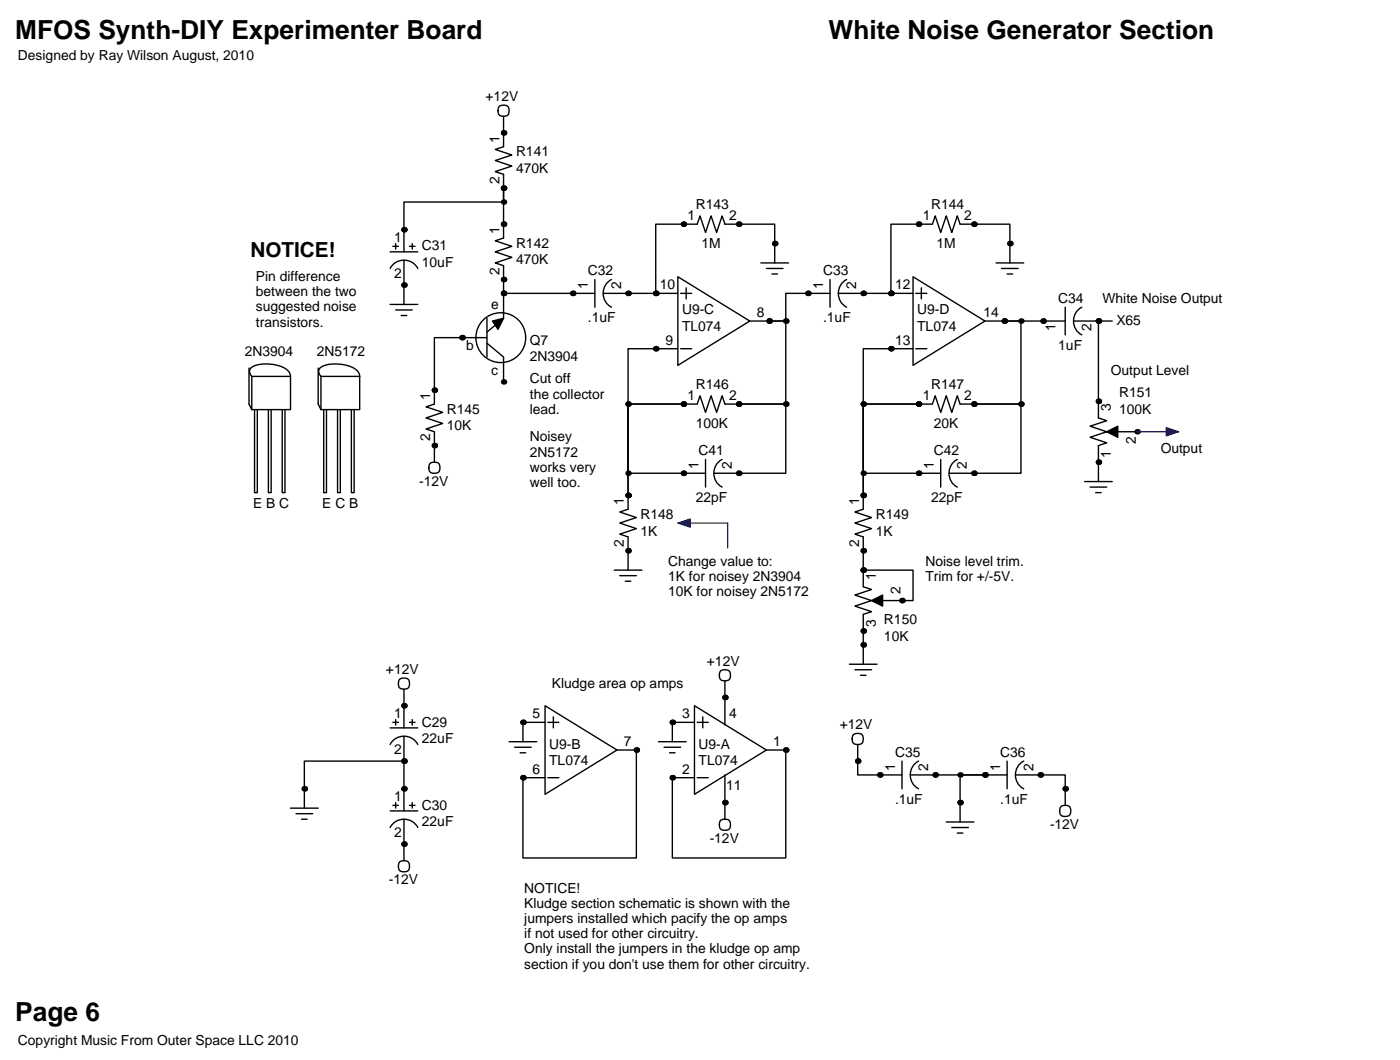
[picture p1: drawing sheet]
<svg xmlns="http://www.w3.org/2000/svg" width="257mm" height="195mm" viewBox="0 0 257 195" stroke-linecap="round" stroke-linejoin="round" font-family="sans-serif">
<g fill="none" stroke="#000" stroke-width=".25">
<path d="M91.6 19.6a1.09 1.09 0 0 1 1.4-.2 1.09 1.09 0 0 1 .4 1.3 1.09 1.09 0 0 1-1.5 .5 1.09 1.09 0 0 1-.3-1.6zM92.5 34.5v2.6h-18.3v9.1M92.5 21.3v5.6l-1.6 .5 3.1 1-3.1 1.1 3.1 1-3.1 1 1.6 .5v11.7l-1.6 .5 3.1 1-3.1 1 3.1 1-3.1 1.1 1.6 .5v9.6l-3.1 2.6M71.6 49.3a2.88 2.88 0 0 1 5.1 0M71.6 55.9h5.1M71.6 46.2h5.1M72.1 45.2h1.1M72.6 44.7v1M72.6 56.9h3.1M73.7 57.9h1M74.2 47.8v8.1M75.2 45.2h1"/>
<path d="M75.7 44.7v1M89.4 58.4v7.1M92.5 53.8h16.7M109.2 51.3v5.1M110.7 53.8h13.8M112.3 51.3a2.88 2.88 0 0 0 0 5.1M124.5 50.8l13.2 8.1-13.2 8.2zM125 53.8h2M126 52.8v2.1M137.7 58.9h3.5M139.7 48.3h5.1M140.7 49.3h3.1"/>
<path d="M141.2 58.9h3.1v15.3h-8.7M141.7 50.3h1M142.2 48.3v-7.2h-9.1l-.5-1.5-1 3.1-1-3.1-1.1 3.1-1-3.1-.5 1.5h-7.6v12.7M152.4 53.8h-8.1v5.1h-3.1M152.4 51.3v5.1M153.9 53.8h13.7M155.4 51.3a2.88 2.88 0 0 0 0 5.1M167.6 50.8l13.2 8.1-13.2 8.2zM168.1 53.8h2.1M169.2 52.8v2.1M180.8 58.9h14.8M182.9 48.3h5.1"/>
<path d="M183.9 49.3h3M184.4 58.9h3.1v15.3h-8.7M184.9 50.3h1M185.4 48.3v-7.2h-9.1l-.5-1.5-1 3.1-1.1-3.1-1 3.1-1-3.1-.5 1.5h-7.6v12.7M195.6 56.4v5.1M197.1 58.9h7.1M198.6 56.4a2.88 2.88 0 0 0 0 5.1M201.7 58.9v17.8l1.5 .5-3 1 3 1-3 1.1 3 1-1.5 .5v6.6M45.7 67.6v6.6l.5 1M46.2 69.1l-.4-.7v-.5a2.74 2.74 0 0 1 2.6-1.1 7.1 7.1 0 0 1 4.3 1.1l.5 .5 .1 .7M46.2 69.1h7.1M46.2 69.1v6.1"/>
<path d="M46.7 75.2v15.2h.5v-15.2M49.3 75.2v15.2h.5v-15.2M51.8 75.2v15.2h.5v-15.2M53.3 69.1v6.1h-7.1M58.4 67.6v6.6l.5 1M58.9 69.1l-.4-.7v-.5a2.74 2.74 0 0 1 2.6-1.1 7.1 7.1 0 0 1 4.3 1.1l.5 .5 .1 .7M58.9 69.1h7.1M58.9 69.1v6.1M59.4 75.2v15.2h.5v-15.2M62 75.2v15.2h.5v-15.2M64.5 75.2v15.2h.5v-15.2M66 69.1v6.1h-7.1"/>
<path d="M89.4 62h-9.6v12.2l-1.6 .5 3.1 1-3.1 1 3.1 1-3.1 1 1.6 .5v5.6M89.4 63l3.1 2.5v4.6M124.5 64h-9.2v26.9M125 64h2M125.5 74.2h-10.2v16.7M125.5 74.2h-10.2v12.7h14.2M125.5 74.2h2.5l.5-1.6 1 3.1 1.1-3.1 1 3.1 1-3.1 .5 1.6h2.5M135.6 74.2h8.7v12.7h-13.2M167.6 64h-9.1v26.9M168.1 64h2.1M168.7 74.2h-10.2v16.7M168.7 74.2h-10.2v12.7h14.2"/>
<path d="M168.7 74.2h2.5l.5-1.6 1 3.1 1-3.1 1.1 3.1 1-3.1 .5 1.6h2.5M178.8 74.2h8.7v12.7h-13.3M205.2 79.2h3.6M78.9 85.2a1.09 1.09 0 0 1 1.4-.3 1.09 1.09 0 0 1 .4 1.4 1.09 1.09 0 0 1-1.5 .5 1.09 1.09 0 0 1-.3-1.6zM115.3 90.9v2.6l-1.5 .5 3 1-3 1 3 1-3 1 1.5 .6v6M129.5 84.3v5.1M132.6 84.3a2.88 2.88 0 0 0 0 5.1M158.5 90.9v2.6l-1.5 .5 3 1-3 1 3 1-3 1 1.5 .6v9.1l1.5 .5-3 1 3 1-3 1.1 3 1-1.5 .5v9.1M172.7 84.3v5.1M175.8 84.3a2.88 2.88 0 0 0 0 5.1M199.1 88.4h5.1M200.2 89.4h3"/>
<path d="M201.2 90.4h1M112.8 104.6h5.1M113.8 105.7h3M114.8 106.7h1M158.5 104.6h9.1v5.6h-5.5M71.6 136.7a2.88 2.88 0 0 1 5.1 0M71.6 133.6h5.1M72.1 132.6h1.1M72.6 132.1v1M73.3 124.8a1.09 1.09 0 0 1 1.4-.3 1.09 1.09 0 0 1 .5 1.4 1.09 1.09 0 0 1-1.6 .5 1.09 1.09 0 0 1-.3-1.6zM74.2 139.7h-18.3v8.6M74.2 126.5v7.1"/>
<path d="M74.2 135.1v13.7M75.2 132.6h1M75.7 132.1v1M93.5 136.1h5.1M94.5 137.2h3M95.5 138.2h1M100.1 129.5l13.2 8.2-13.2 8.1zM100.1 132.6h-4.1v3.5M100.6 132.6h2M101.6 131.6v2M113.3 137.7h3.5v19.8h-20.8v-14.8h4.1M120.9 136.1h5.1"/>
<path d="M121.9 137.2h3.1M122.9 138.2h1.1M127.5 129.5l13.2 8.2-13.2 8.1zM127.5 132.6h-4.1v3.5M128 132.6h2M129 131.6v2M132.2 123.3a1.09 1.09 0 0 1 1.4-.3 1.09 1.09 0 0 1 .5 1.4 1.09 1.09 0 0 1-1.6 .5 1.09 1.09 0 0 1-.3-1.6zM133.1 125v8.1M140.7 137.7h3.6v19.8h-20.9v-14.8h4.1M156 121.9h5M156.6 134.9a1.09 1.09 0 0 1 1.4-.2 1.09 1.09 0 0 1 .5 1.3 1.09 1.09 0 0 1-1.6 .5 1.09 1.09 0 0 1-.3-1.6zM157 122.9h3"/>
<path d="M157.5 136.7v5.5h8.1M158 124h1M165.6 139.7v5.1M168.7 139.7a2.88 2.88 0 0 0 0 5.1M184.9 139.7v5.1M188 139.7a2.88 2.88 0 0 0 0 5.1M53.3 148.3h5.1M54.4 149.4h3M55.4 150.4h1M71.6 151.9a2.88 2.88 0 0 1 5.1 0M71.6 148.8h5.1M72.1 147.8h1.1"/>
<path d="M72.6 147.3v1M73.3 158.3a1.09 1.09 0 0 1 1.4-.2 1.09 1.09 0 0 1 .5 1.3 1.09 1.09 0 0 1-1.6 .5 1.09 1.09 0 0 1-.3-1.6zM74.2 150.4v7.6M75.2 147.8h1M75.7 147.3v1M100.6 142.7h2M128 142.7h2M132.2 150.7a1.09 1.09 0 0 1 1.4-.2 1.09 1.09 0 0 1 .5 1.3 1.09 1.09 0 0 1-1.6 .5 1.09 1.09 0 0 1-.3-1.6zM133.1 142.2v8.2M167.1 142.2h17.8M173.7 150.9h5.1M174.8 151.9h3"/>
<path d="M175.8 152.9h1M180.8 142.2h-4.5v8.7M186.4 142.2h9.2v5.6M194.7 148.2a1.09 1.09 0 0 1 1.4-.3 1.09 1.09 0 0 1 .5 1.3 1.09 1.09 0 0 1-1.6 .6 1.09 1.09 0 0 1-.3-1.6z"/>
<circle cx="92" cy="62" r="4.6"/>
</g>
<g fill="#000">
<circle cx="92.5" cy="37.1" r=".51"/>
<circle cx="92.5" cy="34.5" r=".51"/>
<circle cx="92.5" cy="24.4" r=".51"/>
<circle cx="74.2" cy="42.2" r=".51"/>
<circle cx="74.2" cy="52.3" r=".51"/>
<circle cx="92.5" cy="51.3" r=".51"/>
<circle cx="92.5" cy="41.1" r=".51"/>
<circle cx="92.5" cy="53.8" r=".51"/>
<circle cx="105.2" cy="53.8" r=".51"/>
<circle cx="115.3" cy="53.8" r=".51"/>
<circle cx="120.4" cy="53.8" r=".51"/>
<circle cx="125.5" cy="41.1" r=".51"/>
<circle cx="135.6" cy="41.1" r=".51"/>
<circle cx="141.2" cy="58.9" r=".51"/>
<circle cx="142.2" cy="44.7" r=".51"/>
<circle cx="144.3" cy="58.9" r=".51"/>
<circle cx="148.3" cy="53.8" r=".51"/>
<circle cx="158.5" cy="53.8" r=".51"/>
<circle cx="163.6" cy="53.8" r=".51"/>
<circle cx="168.7" cy="41.1" r=".51"/>
<circle cx="178.8" cy="41.1" r=".51"/>
<circle cx="184.4" cy="58.9" r=".51"/>
<circle cx="185.4" cy="44.7" r=".51"/>
<circle cx="187.5" cy="58.9" r=".51"/>
<circle cx="191.5" cy="58.9" r=".51"/>
<circle cx="201.7" cy="58.9" r=".51"/>
<circle cx="79.8" cy="71.6" r=".51"/>
<circle cx="84.8" cy="62" r=".51"/>
<circle cx="92.5" cy="70.1" r=".51"/>
<circle cx="115.3" cy="74.2" r=".51"/>
<circle cx="120.4" cy="64" r=".51"/>
<circle cx="125.5" cy="74.2" r=".51"/>
<circle cx="135.6" cy="74.2" r=".51"/>
<circle cx="144.3" cy="74.2" r=".51"/>
<circle cx="158.5" cy="74.2" r=".51"/>
<circle cx="163.6" cy="64" r=".51"/>
<circle cx="168.7" cy="74.2" r=".51"/>
<circle cx="178.8" cy="74.2" r=".51"/>
<circle cx="187.5" cy="74.2" r=".51"/>
<circle cx="201.7" cy="73.7" r=".51"/>
<circle cx="208.8" cy="79.2" r=".51"/>
<circle cx="79.8" cy="81.8" r=".51"/>
<circle cx="115.3" cy="90.9" r=".51"/>
<circle cx="115.3" cy="86.9" r=".51"/>
<circle cx="125.5" cy="86.9" r=".51"/>
<circle cx="135.6" cy="86.9" r=".51"/>
<circle cx="158.5" cy="86.9" r=".51"/>
<circle cx="158.5" cy="90.9" r=".51"/>
<circle cx="168.7" cy="86.9" r=".51"/>
<circle cx="178.8" cy="86.9" r=".51"/>
<circle cx="201.7" cy="84.8" r=".51"/>
<circle cx="115.3" cy="101.1" r=".51"/>
<circle cx="158.5" cy="101.1" r=".51"/>
<circle cx="158.5" cy="104.6" r=".51"/>
<circle cx="158.5" cy="115.8" r=".51"/>
<circle cx="158.5" cy="118.4" r=".51"/>
<circle cx="165.6" cy="110.2" r=".51"/>
<circle cx="74.2" cy="139.7" r=".51"/>
<circle cx="74.2" cy="129.5" r=".51"/>
<circle cx="96" cy="132.6" r=".51"/>
<circle cx="116.8" cy="137.7" r=".51"/>
<circle cx="123.4" cy="132.6" r=".51"/>
<circle cx="133.1" cy="128" r=".51"/>
<circle cx="144.3" cy="137.7" r=".51"/>
<circle cx="157.5" cy="139.7" r=".51"/>
<circle cx="55.9" cy="144.8" r=".51"/>
<circle cx="74.2" cy="144.8" r=".51"/>
<circle cx="74.2" cy="154.9" r=".51"/>
<circle cx="96" cy="142.7" r=".51"/>
<circle cx="123.4" cy="142.7" r=".51"/>
<circle cx="133.1" cy="147.3" r=".51"/>
<circle cx="161.5" cy="142.2" r=".51"/>
<circle cx="171.7" cy="142.2" r=".51"/>
<circle cx="176.3" cy="142.2" r=".51"/>
<circle cx="176.3" cy="147.3" r=".51"/>
<circle cx="180.8" cy="142.2" r=".51"/>
<circle cx="191" cy="142.2" r=".51"/>
<circle cx="195.6" cy="144.8" r=".51"/>
</g>
<path d="M90.4 58.9l2.1-.5-1.1 2.1zM203.2 79.2l2-1v2.1zM160 110.2l2.1-1v2.1z" fill="#000" stroke="#000" stroke-width=".25"/>
<path d="M208.8 79.2h7.6M124.5 96h9.1v4.6" fill="none" stroke="#00f" stroke-width=".25"/>
<g fill="#00f" stroke="#00f" stroke-width=".25">
<path d="M124.5 96l2.2-.7v1.5z"/>
<path d="M214.1 78.5l2.3 .7-2.3 .8z"/>
</g>
<g font-size="4.8">
<text x="2.8" y="7.1">MFOS Synth-DIY Experimenter Board</text>
<text x="152.1" y="7.1">White Noise Generator Section</text>
<text x="2.8" y="187.5">Page 6</text>
</g>
<text font-size="3.8" x="46" y="47.2">NOTICE!</text>
<g font-size="2.5">
<text x="3.3" y="10.9">Designed by Ray Wilson August, 2010</text>
<text x="89.2" y="18.5">+12V</text>
<text x="91.7" y="26.2" transform="rotate(-90 91.7 26.2)">1</text>
<text x="94.7" y="28.7">R141</text>
<text x="91.7" y="33.8" transform="rotate(-90 91.7 33.8)">2</text>
<text x="94.7" y="31.7">470K</text>
<text x="126.2" y="40.4">1</text>
<text x="127.8" y="38.4">R143</text>
<text x="133.9" y="40.4">2</text>
<text x="169.4" y="40.4">1</text>
<text x="170.9" y="38.4">R144</text>
<text x="177" y="40.4">2</text>
<text x="72.4" y="44.5">1</text>
<text x="77.5" y="46">C31</text>
<text x="91.7" y="42.9" transform="rotate(-90 91.7 42.9)">1</text>
<text x="94.7" y="45.5">R142</text>
<text x="128.8" y="45.5">1M</text>
<text x="172" y="45.5">1M</text>
<text x="47" y="51.6">Pin difference</text>
<text x="72.4" y="51.1">2</text>
<text x="77.5" y="49">10uF</text>
<text x="91.7" y="50.5" transform="rotate(-90 91.7 50.5)">2</text>
<text x="94.7" y="48.5">470K</text>
<text x="107.9" y="53.1" transform="rotate(-90 107.9 53.1)">1</text>
<text x="107.9" y="50.5">C32</text>
<text x="114" y="53.1" transform="rotate(-90 114 53.1)">2</text>
<text x="121.2" y="53.1">10</text>
<text x="151.1" y="53.1" transform="rotate(-90 151.1 53.1)">1</text>
<text x="151.1" y="50.5">C33</text>
<text x="157.2" y="53.1" transform="rotate(-90 157.2 53.1)">2</text>
<text x="164.3" y="53.1">12</text>
<text x="47" y="54.4">between the two</text>
<text x="47" y="57.1">suggested noise</text>
<text x="47" y="59.9">transistors.</text>
<text x="90.2" y="56.6">e</text>
<text x="107.9" y="59.2">.1uF</text>
<text x="125.2" y="57.7">U9-C</text>
<text x="138.9" y="58.2">8</text>
<text x="151.1" y="59.2">.1uF</text>
<text x="168.4" y="57.7">U9-D</text>
<text x="180.6" y="58.2">14</text>
<text x="194.3" y="55.6">C34</text>
<text x="202.4" y="55.6">White Noise Output</text>
<text x="205" y="59.7">X65</text>
<text x="45" y="65.3">2N3904</text>
<text x="58.2" y="65.3">2N5172</text>
<text x="85.6" y="64.3">b</text>
<text x="97.3" y="63.2">Q7</text>
<text x="122.2" y="63.2">9</text>
<text x="125.2" y="60.7">TL074</text>
<text x="164.3" y="63.2">13</text>
<text x="168.4" y="60.7">TL074</text>
<text x="193.8" y="60.7" transform="rotate(-90 193.8 60.7)">1</text>
<text x="194.3" y="64.3">1uF</text>
<text x="200.4" y="60.7" transform="rotate(-90 200.4 60.7)">2</text>
<text x="90.2" y="68.8">c</text>
<text x="97.3" y="70.4">Cut off</text>
<text x="97.3" y="66.3">2N3904</text>
<text x="127.8" y="71.4">R146</text>
<text x="170.9" y="71.4">R147</text>
<text x="204" y="68.8">Output Level</text>
<text x="79" y="73.4" transform="rotate(-90 79 73.4)">1</text>
<text x="82" y="75.9">R145</text>
<text x="97.3" y="73.2">the collector</text>
<text x="97.3" y="75.9">lead.</text>
<text x="126.2" y="73.4">1</text>
<text x="133.9" y="73.4">2</text>
<text x="169.4" y="73.4">1</text>
<text x="177" y="73.4">2</text>
<text x="204" y="75.4" transform="rotate(-90 204 75.4)">3</text>
<text x="205.5" y="72.9">R151</text>
<text x="205.5" y="75.9">100K</text>
<text x="79" y="81" transform="rotate(-90 79 81)">2</text>
<text x="82" y="79">10K</text>
<text x="97.3" y="81">Noisey</text>
<text x="97.3" y="83.8">2N5172</text>
<text x="127.8" y="78.5">100K</text>
<text x="128.3" y="83.6">C41</text>
<text x="171.5" y="78.5">20K</text>
<text x="171.5" y="83.6">C42</text>
<text x="208.5" y="81.5" transform="rotate(-90 208.5 81.5)">2</text>
<text x="213.1" y="83.1">Output</text>
<text x="77" y="89.2">-12V</text>
<text x="97.3" y="86.6">works very</text>
<text x="97.3" y="89.4">well too.</text>
<text x="128.3" y="86.1" transform="rotate(-90 128.3 86.1)">1</text>
<text x="134.4" y="86.1" transform="rotate(-90 134.4 86.1)">2</text>
<text x="171.5" y="86.1" transform="rotate(-90 171.5 86.1)">1</text>
<text x="177.5" y="86.1" transform="rotate(-90 177.5 86.1)">2</text>
<text x="204" y="84.1" transform="rotate(-90 204 84.1)">1</text>
<text x="46.5" y="93.2">E B C</text>
<text x="59.2" y="93.2">E C B</text>
<text x="114.6" y="92.7" transform="rotate(-90 114.6 92.7)">1</text>
<text x="117.6" y="95.2">R148</text>
<text x="127.8" y="92.2">22pF</text>
<text x="157.7" y="92.7" transform="rotate(-90 157.7 92.7)">1</text>
<text x="160.8" y="95.2">R149</text>
<text x="170.9" y="92.2">22pF</text>
<text x="114.6" y="100.3" transform="rotate(-90 114.6 100.3)">2</text>
<text x="117.6" y="98.3">1K</text>
<text x="157.7" y="100.3" transform="rotate(-90 157.7 100.3)">2</text>
<text x="160.8" y="98.3">1K</text>
<text x="122.7" y="103.9">Change value to:</text>
<text x="122.7" y="106.7">1K for noisey 2N3904</text>
<text x="160.8" y="106.4" transform="rotate(-90 160.8 106.4)">1</text>
<text x="169.9" y="103.9">Noise level trim.</text>
<text x="169.9" y="106.7">Trim for +/-5V.</text>
<text x="122.7" y="109.5">10K for noisey 2N5172</text>
<text x="165.4" y="109" transform="rotate(-90 165.4 109)">2</text>
<text x="160.8" y="115.1" transform="rotate(-90 160.8 115.1)">3</text>
<text x="162.3" y="114.6">R150</text>
<text x="162.3" y="117.6">10K</text>
<text x="70.9" y="123.7">+12V</text>
<text x="129.8" y="122.2">+12V</text>
<text x="72.4" y="131.8">1</text>
<text x="97.8" y="131.8">5</text>
<text x="101.3" y="126.2">Kludge area op amps</text>
<text x="125.2" y="131.8">3</text>
<text x="133.9" y="131.8">4</text>
<text x="77.5" y="133.3">C29</text>
<text x="77.5" y="136.4">22uF</text>
<text x="100.8" y="137.4">U9-B</text>
<text x="114.6" y="136.9">7</text>
<text x="128.3" y="137.4">U9-A</text>
<text x="142" y="136.9">1</text>
<text x="154.2" y="133.9">+12V</text>
<text x="72.4" y="138.4">2</text>
<text x="97.8" y="142">6</text>
<text x="100.8" y="140.5">TL074</text>
<text x="125.2" y="142">2</text>
<text x="128.3" y="140.5">TL074</text>
<text x="164.3" y="141.5" transform="rotate(-90 164.3 141.5)">1</text>
<text x="164.3" y="138.9">C35</text>
<text x="170.4" y="141.5" transform="rotate(-90 170.4 141.5)">2</text>
<text x="183.6" y="141.5" transform="rotate(-90 183.6 141.5)">1</text>
<text x="183.6" y="138.9">C36</text>
<text x="189.7" y="141.5" transform="rotate(-90 189.7 141.5)">2</text>
<text x="72.4" y="147.1">1</text>
<text x="77.5" y="148.6">C30</text>
<text x="133.3" y="145">11</text>
<text x="164.3" y="147.6">.1uF</text>
<text x="183.6" y="147.6">.1uF</text>
<text x="72.4" y="153.7">2</text>
<text x="77.5" y="151.6">22uF</text>
<text x="130.3" y="154.7">-12V</text>
<text x="192.8" y="152.1">-12V</text>
<text x="71.4" y="162.3">-12V</text>
<text x="96.3" y="163.8">NOTICE!</text>
<text x="96.3" y="166.6">Kludge section schematic is shown with the</text>
<text x="96.3" y="169.4">jumpers installed which pacify the op amps</text>
<text x="96.3" y="172.2">if not used for other circuitry.</text>
<text x="96.3" y="175">Only install the jumpers in the kludge op amp</text>
<text x="96.3" y="177.8">section if you don't use them for other circuitry.</text>
<text x="3.3" y="191.8">Copyright Music From Outer Space LLC 2010</text>
</g>
</svg>
